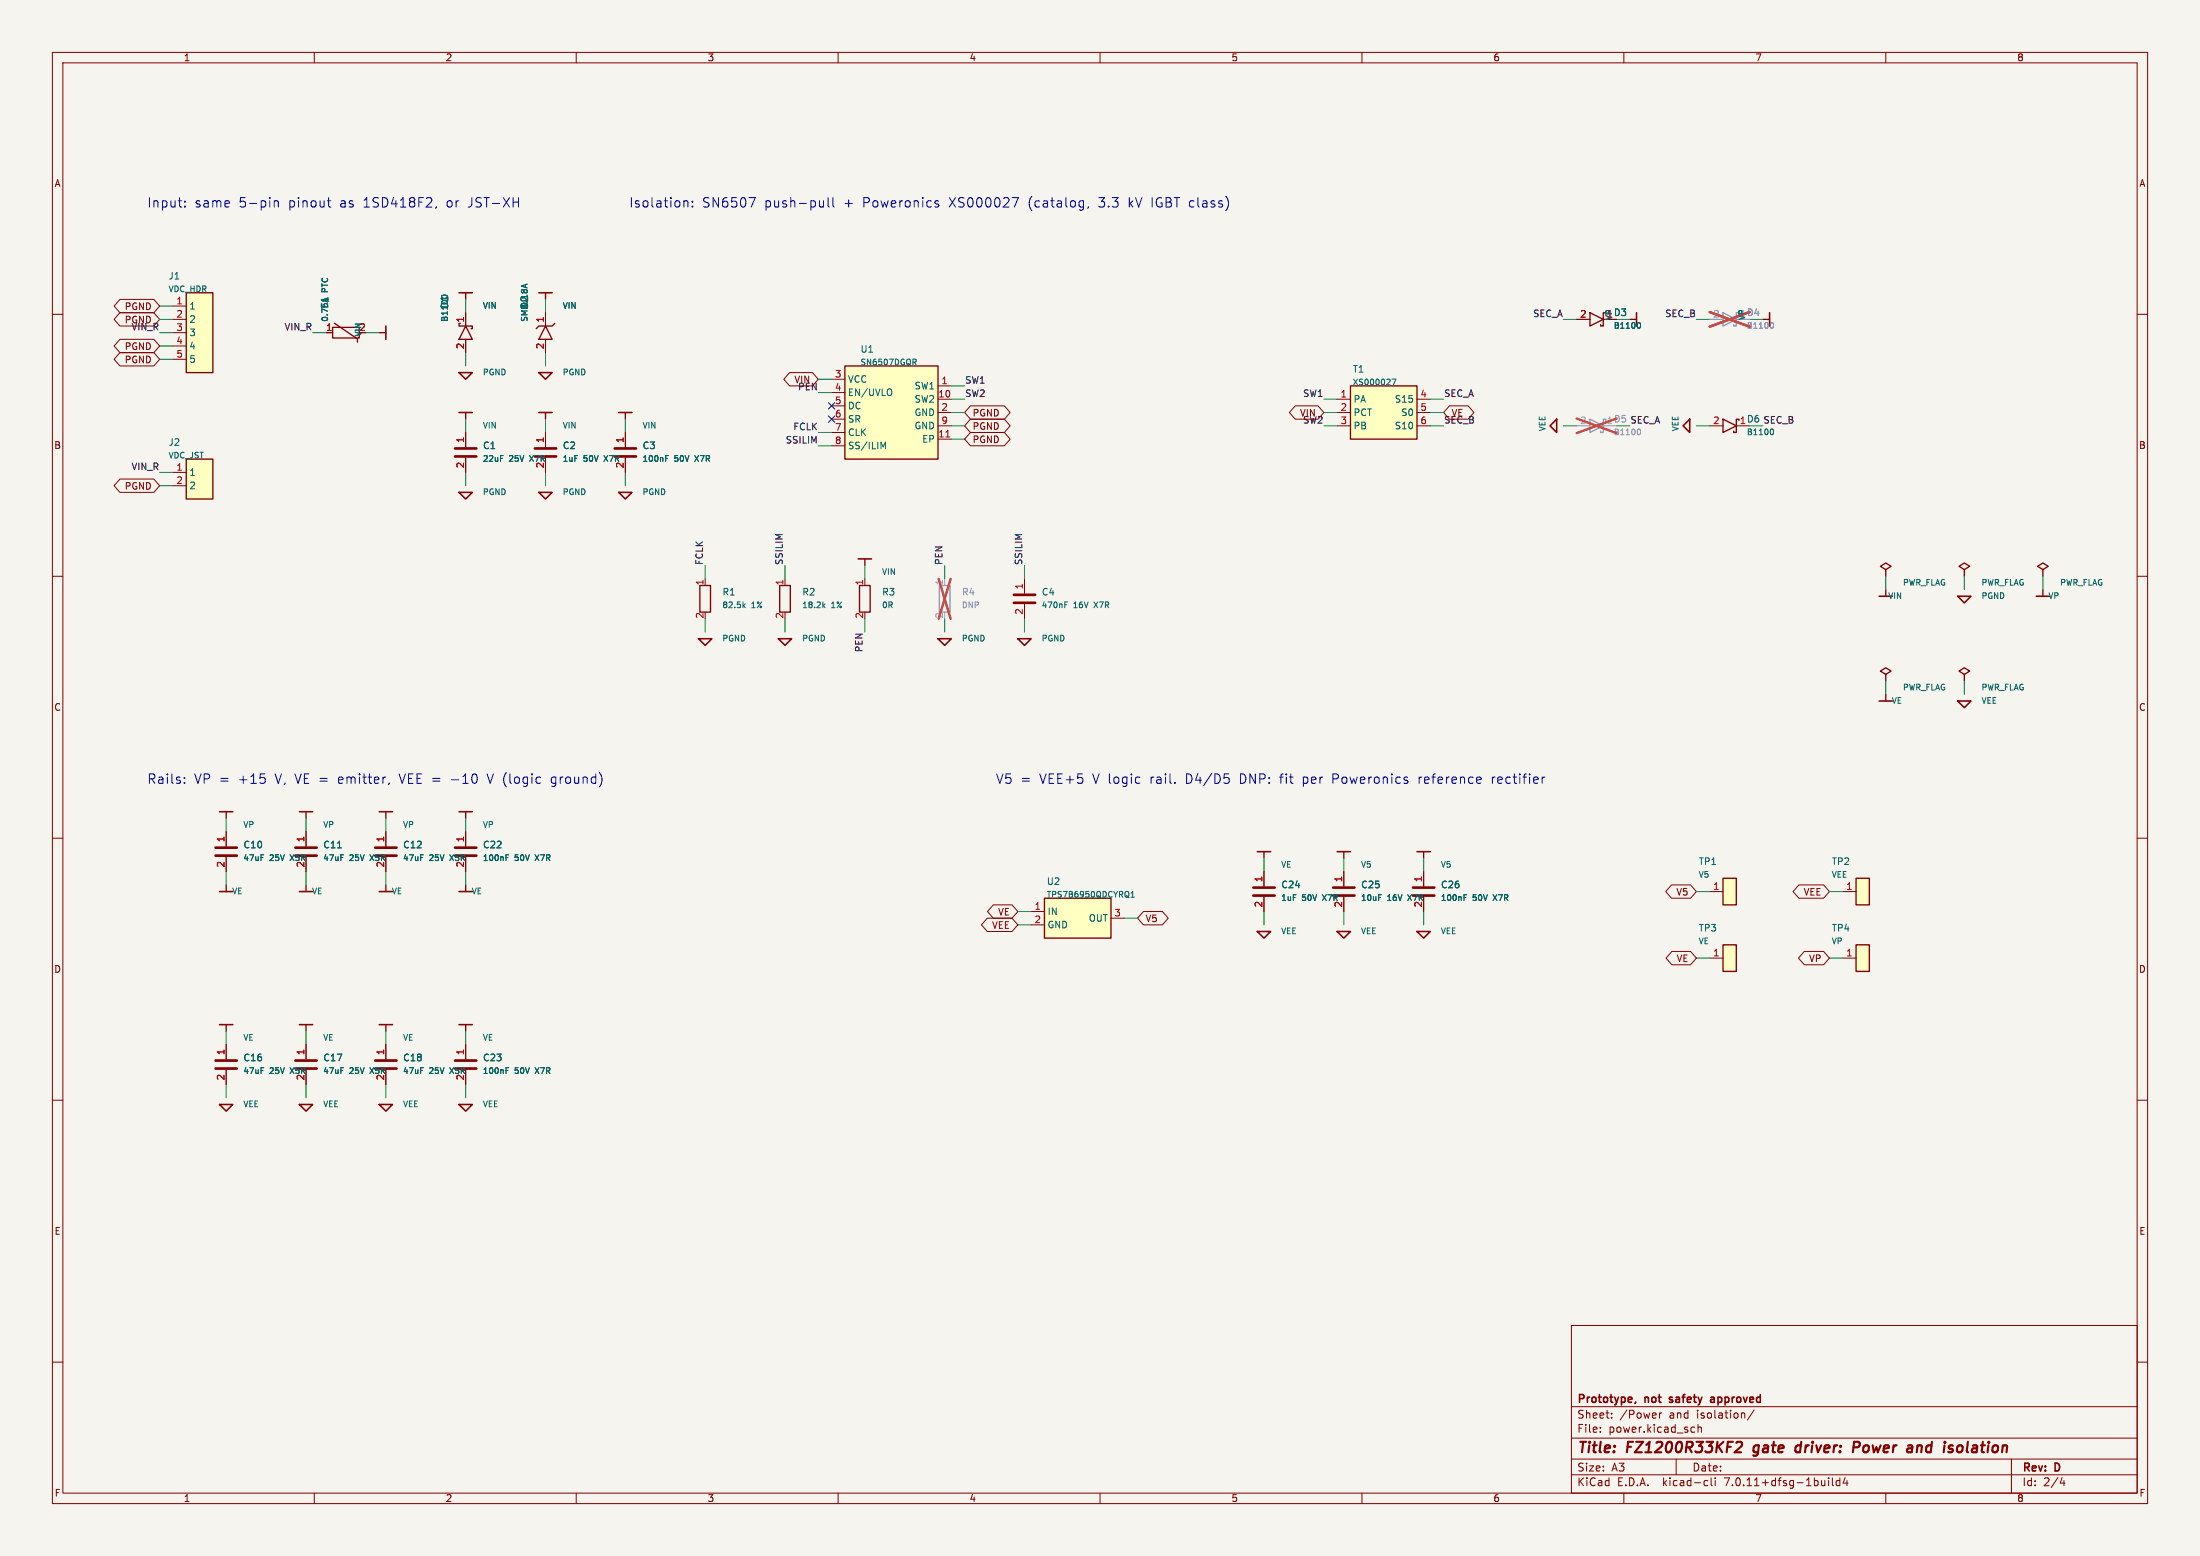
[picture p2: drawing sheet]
<svg xmlns="http://www.w3.org/2000/svg" width="420mm" height="297mm" viewBox="0 0 420 297" stroke-linecap="round" stroke-linejoin="round" font-family="sans-serif">
<path d="M0 0h420v297h-420z" fill="#f5f4ef" stroke="#f5f4ef" stroke-width=".19"/>
<g fill="none" stroke="#840000" stroke-width=".19">
<path d="M10 10h400v277h-400zM12 12h396v273h-396zM60 10v2M110 10v2M160 10v2M210 10v2M260 10v2M310 10v2M360 10v2M10 60h2M22.9 59.7h6.5l1.1 1.3-1.1 1.2h-6.5l-1.1-1.2zM22.9 57.1h6.5l1.1 1.3-1.1 1.3h-6.5l-1.1-1.3z"/>
<path d="M33 58.4h2.6M88.9 59.7v2.5M104.1 59.7v2.5M408 60h2M22.9 67.3h6.5l1.1 1.3-1.1 1.3h-6.5l-1.1-1.3zM22.9 64.8h6.5l1.1 1.2-1.1 1.3h-6.5l-1.1-1.3zM33 61h2.6M33 63.5h2.6M33 66h2.6M33 68.6h2.6M62.2 63.5h1.3M88.9 64.8v2.5"/>
<path d="M104.1 64.8v2.5M150.7 71.1h4.4l1.1 1.3-1.1 1.3h-4.4l-1.1-1.3zM158.7 72.4h2.6M158.7 74.9h2.6M158.7 77.5h2.6M179.1 76.2h2.5M179.1 78.7h2.5M179.1 73.7h2.5M185.3 77.5h6.4l1.1 1.2-1.1 1.3h-6.4l-1.2-1.3zM247.3 77.5h4.3l1.1 1.2-1.1 1.3h-4.3l-1.2-1.3zM255.3 76.2h2.5M255.3 78.7h2.5"/>
<path d="M270.5 76.2h2.5M270.5 78.7h2.5M276.7 77.5h3.6l1.1 1.2-1.1 1.3h-3.6l-1.1-1.3zM301 61h2.5M306.1 61h2.5M22.9 91.4h6.5l1.1 1.3-1.1 1.3h-6.5l-1.1-1.3zM33 90.2h2.6M33 92.7h2.6M88.9 82.6v2.7M88.9 87.4v2.8M104.1 82.6v2.7M104.1 87.4v2.8"/>
<path d="M119.4 82.6v2.7M119.4 87.4v2.8M158.7 80h2.6M158.7 82.6h2.6M158.7 85.1h2.6M179.1 81.3h2.5M179.1 83.8h2.5M185.3 80h6.4l1.1 1.3-1.1 1.3h-6.4l-1.2-1.3zM185.3 82.5h6.4l1.1 1.3-1.1 1.3h-6.4l-1.2-1.3zM255.3 81.3h2.5M270.5 81.3h2.5M326.4 81.3h2.5"/>
<path d="M331.5 81.3h2.5M10 110h2M134.6 110.5v1.3M149.9 110.5v1.3M165.1 110.5v1.3M195.6 110.5v2.8M195.6 115.3v2.8M408 110h2M10 160h2M43.2 158.8v2.7M58.4 158.8v2.7M73.7 158.8v2.7"/>
<path d="M88.9 158.8v2.7M408 160h2M43.2 163.6v2.8M58.4 163.6v2.8M73.7 163.6v2.8M88.9 163.6v2.8M188.5 175.3h4.7l1.1 1.2-1.1 1.3h-4.7l-1.1-1.3zM189.6 172.7h3.6l1.1 1.3-1.1 1.3h-3.6l-1.1-1.3zM196.8 174h2.6M196.8 176.5h2.6M212.1 175.3h2.5M218.3 174h3.6l1.1 1.3-1.1 1.2h-3.6l-1.1-1.2z"/>
<path d="M241.3 166.4v2.8M241.3 171.2v2.8M256.5 166.4v2.8M256.5 171.2v2.8M271.8 166.4v2.8M271.8 171.2v2.8M319.1 168.9h3.6l1.1 1.3-1.1 1.3h-3.6l-1.1-1.3zM326.4 170.2h2.5M343.4 168.9h4.7l1.1 1.3-1.1 1.3h-4.7l-1.1-1.3zM351.8 170.2h2.5M43.2 199.4v2.8M58.4 199.4v2.8"/>
<path d="M73.7 199.4v2.8M88.9 199.4v2.8M319.2 181.6h3.5l1.1 1.3-1.1 1.3h-3.5l-1.1-1.3zM326.4 182.9h2.5M344.4 181.6h3.7l1.1 1.3-1.1 1.3h-3.7l-1.1-1.3zM351.8 182.9h2.5M10 210h2M43.2 204.2v2.8M58.4 204.2v2.8M73.7 204.2v2.8M88.9 204.2v2.8M408 210h2"/>
<path d="M10 260h2M300 253h108v32h-108zM408 260h2M300 278.5h108M300 274.5h108M300 268.5h108M305.5 273.2v.2M305.5 272.5v.1M307.7 270.5v.2M307.7 269.8v.1M316.8 269.7v1M317.2 269.7l-.3 .1-.1 .2"/>
<path d="M320 278.5v3M323.1 272.4l.4 .1M323.5 273.3l-.4 .1M324.2 272.5l.2-.1 .3 .1 .1 .9M324.2 271.9v1.5M334.9 269.1l-1.3 1.9M384 278.5v6.5M60 285v2M110 285v2M160 285v2M210 285v2M260 285v2"/>
<path d="M300 281.5h108M310 285v2M325.6 282.6l.4 .1M326 283.5l-.4 .1M326.7 282.1v1.3l.2 .2M327.4 282.1v.1M327.4 282.6v1M349.1 282.1v.1M349.1 282.6v1M349.8 282.1v1.3l.2 .2M351.2 282.7l-.4-.1-.3 .3 .2 .6h.5M351.2 282.1v1.5"/>
<path d="M352.2 282l-.3 1.1h.9M352.6 282.6v1M360 285v2M393.7 282l-.4 1.1h.9M394 282.6v1"/>
</g>
<path d="M331.6 275.3l.7-.1 .2 .2 .1 .4-.2 .3-1.3 1.1h1.3M334.7 277.8l.2 .1M334.8 276.3v.7M343.8 276a.66 .66 0 0 0-1 .3l-.1 .5 .2 .3h.7M343.9 275.2l-.3 2M354 275.2l.9 .1a.58 .58 0 0 1-.3 1h-.8M366.1 275.9l-.2 1.3M366.6 275.9l-.6 .2M374.4 275.9a.62 .62 0 0 0-.8 .4v.7a.52 .52 0 0 0 .8 .1" fill="none" stroke="#840000" stroke-width=".4"/>
<g fill="none" stroke="#840000" stroke-width=".3">
<path d="M87.6 55.9h2.6M102.9 55.9h2.5M312.4 59.7v2.5M337.8 59.7v2.5M73.7 62.2v2.6M87.6 71.1h2.6l-1.3 1.3zM87.6 78.7h2.6M102.9 71.1h2.5l-1.3 1.3zM102.9 78.7h2.5M118.1 78.7h2.5M87.6 94h2.6l-1.3 1.3zM102.9 94h2.5l-1.3 1.3z"/>
<path d="M118.1 94h2.5l-1.2 1.3zM297.2 80v2.6l-1.3-1.3zM322.6 80v2.6l-1.3-1.3zM163.8 106.7h2.6M358.7 113.8h2.6M373.7 113.8h2.6l-1.3 1.3zM388.7 113.8h2.6M133.3 121.9h2.6l-1.3 1.3zM148.6 121.9h2.5l-1.2 1.3zM179.1 121.9h2.5l-1.3 1.3zM194.3 121.9h2.5l-1.2 1.3zM358.7 133.8h2.6"/>
<path d="M373.7 133.8h2.6l-1.3 1.3zM41.9 154.9h2.5M57.1 154.9h2.6M72.4 154.9h2.5M87.6 154.9h2.6M41.9 170.2h2.5M57.1 170.2h2.6M72.4 170.2h2.5M87.6 170.2h2.6M240 177.8h2.6l-1.3 1.3zM240 162.6h2.6M255.3 177.8h2.5l-1.3 1.3z"/>
<path d="M255.3 162.6h2.5M270.5 177.8h2.5l-1.2 1.3zM270.5 162.6h2.5M41.9 195.6h2.5M57.1 195.6h2.6M72.4 195.6h2.5M87.6 195.6h2.6M41.9 210.8h2.5l-1.2 1.3zM57.1 210.8h2.6l-1.3 1.3zM72.4 210.8h2.5l-1.2 1.3zM87.6 210.8h2.6l-1.3 1.3zM312.3 267.6l-.2 .3"/>
<path d="M318.7 267.6l.1 .1M318.8 266.8v.3M326.6 266.8l.4-.1 .3 .2M327.3 267l-.5 .1a.29 .29 0 0 0-.3 .3 .29 .29 0 0 0 .3 .3l.5-.1"/>
</g>
<g fill="none" stroke="#840000" stroke-width=".25">
<path d="M35.6 55.9h5v15.2h-5zM88.9 55.9v1.3M104.1 55.9v1.3M303.5 59.7l2.6 1.3-2.6 1.2zM306.6 59.9v-.2h-.5v2.5h-.5v-.2M63.5 62.5h5.1v2h-5.1zM63.8 61.7l4.4 3v.6M72.4 63.5h1.3M87.9 61.7h-.3v.5h2.6v.5h-.3M88.9 62.2l1.3 2.6h-2.6zM88.9 78.7v1.3M104.1 62.2l1.3 2.6h-2.5z"/>
<path d="M104.1 78.7v1.3M105.9 61.7l-.5 .5h-2.5l-.5 .5M119.4 78.7v1.3M161.3 69.9h17.8v17.7h-17.8zM257.8 73.7h12.7v10.1h-12.7zM311.1 61h1.3M336.5 61h1.3M35.6 87.6h5v7.7h-5zM328.9 80l2.6 1.3-2.6 1.3zM332 80.3v-.3h-.5v2.6h-.5v-.3M133.6 111.8h2v5h-2zM148.8 111.8h2.1v5h-2.1z"/>
<path d="M164.1 111.8h2v5h-2zM165.1 106.7v1.3M360 108.7l1-.6-1-.6-1 .6 1 .6v1.3M360 112.5v1.3M375 108.7l1-.6-1-.6-1 .6 1 .6v1.3M390 108.7l1-.6-1-.6-1 .6 1 .6v1.3M390 112.5v1.3M360 128.7l1-.6-1-.6-1 .6 1 .6v1.3M360 132.5v1.3M375 128.7l1-.6-1-.6-1 .6 1 .6v1.3M43.2 154.9v1.3M58.4 154.9v1.3"/>
<path d="M73.7 154.9v1.3M88.9 154.9v1.3M43.2 168.9v1.3M58.4 168.9v1.3M73.7 168.9v1.3M88.9 168.9v1.3M199.4 171.5h12.7v7.6h-12.7zM241.3 162.6v1.2M256.5 162.6v1.2M271.8 162.6v1.2M328.9 167.6h2.6v5.1h-2.6zM354.3 167.6h2.6v5.1h-2.6z"/>
<path d="M43.2 195.6v1.3M58.4 195.6v1.3M73.7 195.6v1.3M88.9 195.6v1.3M328.9 180.3h2.6v5.1h-2.6zM354.3 180.3h2.6v5.1h-2.6z"/>
</g>
<g fill="none" stroke="#840000" stroke-width=".51">
<path d="M86.9 87.1h4M86.9 85.6h4M102.1 87.1h4.1M102.1 85.6h4.1M117.3 87.1h4.1M117.3 85.6h4.1M193.5 115.1h4.1M193.5 113.5h4.1M41.1 163.3h4.1M41.1 161.8h4.1M56.4 163.3h4.1M56.4 161.8h4.1"/>
<path d="M71.6 163.3h4.1M71.6 161.8h4.1M86.9 163.3h4M86.9 161.8h4M239.3 170.9h4M239.3 169.4h4M254.5 170.9h4.1M254.5 169.4h4.1M269.7 170.9h4.1M269.7 169.4h4.1M41.1 204h4.1M41.1 202.4h4.1"/>
<path d="M56.4 204h4.1M56.4 202.4h4.1M71.6 204h4.1M71.6 202.4h4.1M86.9 204h4M86.9 202.4h4"/>
</g>
<g fill="none" stroke="#006464" stroke-width=".19">
<path d="M84.4 56.5l.3-.2 .6 .2M170.1 74.3a.9 .9 0 0 1 0 1.1M174.5 69.1l.4 .6M174.7 68.6l.2 .2-.2 .3M265.7 72.4h.8l-.5 1.1M312.8 61.6a.59 .59 0 0 1 .4 .5 .59 .59 0 0 1-.4 .6M95.5 87h.6M127.1 87h.5M127.1 87.5h.3M168.2 84.4l.4 .9 .4-.9v1.3M338.2 81.9a.59 .59 0 0 1 .4 .5 .59 .59 0 0 1-.4 .6M141.9 115.6l.4 .4"/>
<path d="M142.3 115.3l-.5 .4M157.2 115.6l.3 .4M157.5 115.3l-.4 .4M203.3 115.4h.3M203.3 114.9h.5M49.8 163.2h.6M64.5 161.8h.7M65.1 163.2h.5M80.3 163.2h.5M96.6 163.2h.5M96.6 163.7h.4M215.9 171.3h.6"/>
<path d="M215.9 170.5l.3-.3v1.1M263.2 170.8h.5M279.5 170.8h.5M279.5 171.3h.3M49.8 203.8h.6M65.1 203.8h.5M80.3 203.8h.5M96.6 203.8h.5M96.6 204.3h.4"/>
</g>
<g fill="#ffffc2" stroke="#ffffc2" stroke-width=".19">
<path d="M257.8 73.7h12.7v10.1h-12.7z"/>
<path d="M199.4 171.5h12.7v7.6h-12.7z"/>
<path d="M35.6 55.9h5v15.2h-5z"/>
<path d="M161.3 69.9h17.8v17.7h-17.8z"/>
<path d="M35.6 87.6h5v7.7h-5z"/>
<path d="M328.9 180.3h2.6v5.1h-2.6z"/>
<path d="M328.9 167.6h2.6v5.1h-2.6z"/>
<path d="M354.3 180.3h2.6v5.1h-2.6z"/>
<path d="M354.3 167.6h2.6v5.1h-2.6z"/>
</g>
<path d="M180.6 83.4h.7" fill="none" stroke="#a90000" stroke-width=".19"/>
<path d="M328.9 59.7l2.6 1.3-2.6 1.2zM332 59.9v-.2h-.5v2.5h-.5v-.2M303.5 80l2.6 1.3-2.6 1.3zM306.6 80.3v-.3h-.5v2.6h-.5v-.3M179.3 111.8h2.1v5h-2.1z" fill="none" stroke="#9c9b98" stroke-width=".25"/>
<path d="M326.4 61h2.5M331.5 61h2.5M301 81.3h2.5M306.1 81.3h2.5M180.3 110.5v1.3" fill="none" stroke="#9c9b98" stroke-width=".19"/>
<path d="M338.2 61.6a.59 .59 0 0 1 .4 .5 .59 .59 0 0 1-.4 .6M312.8 81.9a.59 .59 0 0 1 .4 .5 .59 .59 0 0 1-.4 .6" fill="none" stroke="#939391" stroke-width=".19"/>
<path d="M326.4 59.6l7.6 2.8M334 59.6l-7.6 2.8M301 79.9l7.6 2.8M308.6 79.9l-7.6 2.8M179.2 110.5l2.3 7.6M181.5 110.5l-2.3 7.6" fill="none" stroke="#eb3a3d" stroke-width=".46"/>
<g fill="none" stroke="#0000c2" stroke-width=".19">
<path d="M35.3 39.3v.2M35.3 38.4v.2M52.4 38.5a.45 .45 0 0 1 .7 .1v.9M52.4 38.3v1.2M62.5 38.3h.7M62.7 39.3l.1 .1 .4 .1M83.3 39.4l-.2 .4M130.6 38.4h.6l.1 1.1M132.2 39.3v.2M132.2 38.4v.2M143 37.7h1.2l-.8 1.8M157.2 38.3v1.2"/>
<path d="M157.2 39.3l-.5 .2M158.1 37.7v1.6l.2 .2M159 37.7v1.6l.3 .2M178.5 38.7l.2 .2 .5 .1v.2l-.2 .3-.5-.1M179.2 38.4l-.5-.1-.2 .3M193.2 37.7h1.2l-.8 1.8M206.7 38.3l.1 .1M206.8 38.3v1.6M206.8 39.4l-.1 .1M207.8 39.4l-.2 .4M35.2 149.4v.1M35.2 148.4v.2"/>
<path d="M49.7 147.7h.9M50.5 148.5l.1 .3v.4l-.1 .2M74.3 149.4l-.2 .4M91 148.1v1.1M105.3 148.5v.9M233.7 147.7h.9M234.3 148.4l.4 .4v.4l-.4 .3M268.5 148.9l.3 .3-.3 .3M268.5 148.3l.2 .1M294.9 148.3l-.3 .1"/>
</g>
<g fill="none" stroke="#009600" stroke-width=".19">
<path d="M30.5 58.4h2.5M88.9 57.2v2.5M104.1 57.2v2.5M30.5 63.5h2.5M30.5 68.6h2.5M30.5 66h2.5M30.5 61h2.5M59.7 63.5h2.5M69.8 63.5h2.6M88.9 67.3v2.6M104.1 67.3v2.6M156.2 72.4h2.5"/>
<path d="M156.2 74.9h2.5M181.6 73.7h2.5M181.6 76.2h2.5M181.6 78.7h2.5M252.7 76.2h2.6M252.7 78.7h2.6M273 76.2h2.6M273 78.7h2.6M298.4 61h2.6M308.6 61h2.5M323.8 61h2.6M334 61h2.5"/>
<path d="M30.5 92.7h2.5M30.5 90.2h2.5M88.9 80v2.6M88.9 90.2v2.5M104.1 80v2.6M104.1 90.2v2.5M119.4 80v2.6M119.4 90.2v2.5M156.2 85.1h2.5M156.2 82.6h2.5M181.6 81.3h2.5M181.6 83.8h2.5"/>
<path d="M252.7 81.3h2.6M273 81.3h2.6M298.4 81.3h2.6M323.8 81.3h2.6M134.6 108v2.5M134.6 118.1v2.6M149.9 108v2.5M149.9 118.1v2.6M165.1 108v2.5M165.1 118.1v2.6M180.3 108v2.5M180.3 118.1v2.6"/>
<path d="M195.6 108v2.5M195.6 118.1v2.6M360 110v2.5M375 110v2.5M390 110v2.5M360 130v2.5M375 130v2.5M43.2 156.2v2.6M58.4 156.2v2.6M73.7 156.2v2.6M88.9 156.2v2.6M43.2 166.4v2.5"/>
<path d="M58.4 166.4v2.5M73.7 166.4v2.5M88.9 166.4v2.5M194.3 174h2.5M194.3 176.5h2.5M214.6 175.3h2.6M241.3 163.8v2.6M241.3 174v2.5M256.5 163.8v2.6M256.5 174v2.5M271.8 163.8v2.6M271.8 174v2.5"/>
<path d="M323.8 170.2h2.6M349.2 170.2h2.6M43.2 196.9v2.5M58.4 196.9v2.5M73.7 196.9v2.5M88.9 196.9v2.5M323.8 182.9h2.6M349.2 182.9h2.6M43.2 207v2.6M58.4 207v2.6M73.7 207v2.6M88.9 207v2.6"/>
</g>
<path d="M158.1 76.9l1.3 1.2M158.1 79.4l1.3 1.2M159.4 76.9l-1.3 1.2M159.4 79.4l-1.3 1.2" fill="none" stroke="#000084" stroke-width=".19"/>
<g font-size="2.8" fill="#840000">
<text x="301" y="277.9">Title:</text>
<text x="310.6" y="277.9">FZ1200R33KF2</text>
<text x="335.6" y="277.9">gate</text>
<text x="344.4" y="277.9">driver:</text>
<text x="356.2" y="277.9">Power</text>
<text x="367.4" y="277.9">and</text>
<text x="375.1" y="277.9">isolation</text>
</g>
<g font-size="2.5" fill="#0000c2">
<text x="28" y="39.8">Input:</text>
<text x="37.1" y="39.8">same</text>
<text x="45.6" y="39.8">5-pin</text>
<text x="55.1" y="39.8">pinout</text>
<text x="65" y="39.8">as</text>
<text x="69.5" y="39.8">1SD418F2,</text>
<text x="85.5" y="39.8">or</text>
<text x="89.7" y="39.8">JST-XH</text>
<text x="120" y="39.8">Isolation:</text>
<text x="134" y="39.8">SN6507</text>
<text x="145.9" y="39.8">push-pull</text>
<text x="161.1" y="39.8">+</text>
<text x="164.8" y="39.8">Poweronics</text>
<text x="181.3" y="39.8">XS000027</text>
<text x="196.5" y="39.8">(catalog,</text>
<text x="210.1" y="39.8">3.3</text>
<text x="215.8" y="39.8">kV IGBT class)</text>
<text x="28" y="149.8">Rails:</text>
<text x="37" y="149.8">VP =</text>
<text x="45.5" y="149.8">+15</text>
<text x="52.6" y="149.8">V, VE =</text>
<text x="64.9" y="149.8">emitter,</text>
<text x="76.7" y="149.8">VEE =</text>
<text x="86.7" y="149.8">-10</text>
<text x="93.8" y="149.8">V (logic</text>
<text x="106.1" y="149.8">ground)</text>
<text x="190" y="149.8">V5 =</text>
<text x="198.4" y="149.8">VEE+5</text>
<text x="208.6" y="149.8">V logic</text>
<text x="219.7" y="149.8">rail.</text>
<text x="226.6" y="149.8">D4/D5</text>
<text x="237" y="149.8">DNP:</text>
<text x="244.8" y="149.8">fit</text>
<text x="249.2" y="149.8">per</text>
<text x="254.9" y="149.8">Poweronics</text>
<text x="271.5" y="149.8">reference</text>
<text x="285.5" y="149.8">rectifier</text>
</g>
<g font-size="2.1" fill="#840000">
<text x="301" y="268.2">Prototype,</text>
<text x="314.1" y="268.2">not</text>
<text x="319.4" y="268.2">safety</text>
<text x="327.9" y="268.2">approved</text>
<text x="301" y="273.7">File:</text>
<text x="301" y="271">Sheet:</text>
<text x="307.1" y="273.7">power.kicad_sch</text>
<text x="309.2" y="271">/Power</text>
<text x="318.7" y="271">and</text>
<text x="324.1" y="271">isolation/</text>
<text x="301" y="281.1">Size:</text>
<text x="307.6" y="281.1">A3</text>
<text x="323" y="281.1">Date:</text>
<text x="386" y="281.3">Rev:</text>
<text x="392.4" y="281.3">D</text>
<text x="301" y="283.9">KiCad</text>
<text x="308.7" y="283.9">E.D.A.</text>
<text x="317.6" y="283.9">kicad-cli</text>
<text x="329.5" y="283.9">7.0.11+dfsg-1build4</text>
<text x="386" y="283.9">Id:</text>
<text x="390.1" y="283.9">2/4</text>
</g>
<g font-size="1.8" fill="#840000">
<text x="35" y="11.9">1</text>
<text x="85" y="11.9">2</text>
<text x="135" y="11.9">3</text>
<text x="185" y="11.9">4</text>
<text x="235" y="11.9">5</text>
<text x="285" y="11.9">6</text>
<text x="335" y="11.9">7</text>
<text x="385" y="11.9">8</text>
<text x="10.3" y="35.9">A</text>
<text x="408.3" y="35.9">A</text>
<text x="23.7" y="59.4">PGND</text>
<text x="23.7" y="61.9">PGND</text>
<text x="23.7" y="69.5">PGND</text>
<text x="23.7" y="67">PGND</text>
<text x="185.6" y="79.7">PGND</text>
<text x="185.6" y="82.2">PGND</text>
<text x="10.3" y="85.9">B</text>
<text x="185.6" y="84.8">PGND</text>
<text x="408.2" y="85.9">B</text>
<text x="23.7" y="93.7">PGND</text>
<text x="10.3" y="135.9">C</text>
<text x="408.2" y="135.9">C</text>
<text x="319.9" y="171.1">V5</text>
<text x="344.2" y="171.1">VEE</text>
<text x="189.3" y="177.5">VEE</text>
<text x="190.4" y="174.9">VE</text>
<text x="218.6" y="176.2">V5</text>
<text x="10.3" y="185.9">D</text>
<text x="320" y="183.8">VE</text>
<text x="345.3" y="183.8">VP</text>
<text x="408.2" y="185.9">D</text>
<text x="10.3" y="235.9">E</text>
<text x="408.3" y="235.9">E</text>
<text x="10.3" y="285.9">F</text>
<text x="35" y="286.9">1</text>
<text x="85" y="286.9">2</text>
<text x="135" y="286.9">3</text>
<text x="185" y="286.9">4</text>
<text x="235" y="286.9">5</text>
<text x="285" y="286.9">6</text>
<text x="335" y="286.9">7</text>
<text x="385" y="286.9">8</text>
<text x="408.3" y="285.9">F</text>
</g>
<g font-size="1.8" fill="#006464">
<text x="32.1" y="53.5">J1</text>
<text x="36.1" y="59.3">1</text>
<text x="62.9" y="59" transform="rotate(-90 62.9 59)">F1</text>
<text x="85.8" y="59" transform="rotate(-90 85.8 59)">D1</text>
<text x="101" y="59" transform="rotate(-90 101 59)">D2</text>
<text x="36.1" y="61.8">2</text>
<text x="36.1" y="64.4">3</text>
<text x="306.6" y="60.7">1 D3</text>
<text x="36.1" y="66.9">4</text>
<text x="36.1" y="69.4">5</text>
<text x="164.2" y="67.5">U1</text>
<text x="258.2" y="71.3">T1</text>
<text x="161.8" y="73.3">VCC</text>
<text x="161.8" y="75.8">EN/UVLO</text>
<text x="174.5" y="74.5">SW1</text>
<text x="174.5" y="77.1">SW2</text>
<text x="258.3" y="77.1">PA</text>
<text x="266.2" y="77.1">S15</text>
<text x="161.8" y="78.3">DC</text>
<text x="161.8" y="80.9">SR</text>
<text x="161.8" y="83.4">CLK</text>
<text x="174.5" y="79.6">GND</text>
<text x="174.5" y="82.1">GND</text>
<text x="258.3" y="79.6">PCT</text>
<text x="258.3" y="82.1">PB</text>
<text x="266.2" y="82.1">S10</text>
<text x="267.4" y="79.6">S0</text>
<text x="32.1" y="85.3">J2</text>
<text x="92.1" y="85.9">C1</text>
<text x="107.3" y="85.9">C2</text>
<text x="122.6" y="85.9">C3</text>
<text x="161.8" y="86">SS/ILIM</text>
<text x="175.9" y="84.7">EP</text>
<text x="36.1" y="91">1</text>
<text x="36.1" y="93.6">2</text>
<text x="137.8" y="113.9">R1</text>
<text x="153.1" y="113.9">R2</text>
<text x="168.3" y="113.9">R3</text>
<text x="198.8" y="113.9">C4</text>
<text x="46.4" y="162.1">C10</text>
<text x="58.2" y="165.7" transform="rotate(-90 58.2 165.7)">2</text>
<text x="61.6" y="162.1">C11</text>
<text x="73.4" y="165.7" transform="rotate(-90 73.4 165.7)">2</text>
<text x="76.9" y="162.1">C12</text>
<text x="88.6" y="165.7" transform="rotate(-90 88.6 165.7)">2</text>
<text x="92.1" y="162.1">C22</text>
<text x="324.2" y="165.3">TP1</text>
<text x="349.6" y="165.3">TP2</text>
<text x="199.7" y="169.1">U2</text>
<text x="244.5" y="169.7">C24</text>
<text x="259.8" y="169.7">C25</text>
<text x="275" y="169.7">C26</text>
<text x="199.9" y="174.9">IN</text>
<text x="199.9" y="177.4">GND</text>
<text x="207.8" y="176.1">OUT</text>
<text x="324.2" y="178">TP3</text>
<text x="349.6" y="178">TP4</text>
<text x="46.4" y="202.8">C16</text>
<text x="61.6" y="202.8">C17</text>
<text x="76.9" y="202.8">C18</text>
<text x="92.1" y="202.8">C23</text>
<text x="58.2" y="206.3" transform="rotate(-90 58.2 206.3)">2</text>
<text x="88.6" y="206.3" transform="rotate(-90 88.6 206.3)">2</text>
</g>
<g font-size="1.8" fill="#a90000">
<text x="33.6" y="58.2">1</text>
<text x="33.6" y="60.7">2</text>
<text x="33.6" y="63.2">3</text>
<text x="33.6" y="65.8">4</text>
<text x="62.2" y="63.2">1</text>
<text x="68.5" y="63.2">2</text>
<text x="88.6" y="61.7" transform="rotate(-90 88.6 61.7)">1</text>
<text x="103.9" y="61.7" transform="rotate(-90 103.9 61.7)">1</text>
<text x="301.6" y="60.7">2</text>
<text x="33.6" y="68.3">5</text>
<text x="88.6" y="66.7" transform="rotate(-90 88.6 66.7)">2</text>
<text x="103.9" y="66.7" transform="rotate(-90 103.9 66.7)">2</text>
<text x="159.3" y="72.1">3</text>
<text x="159.3" y="74.7">4</text>
<text x="159.3" y="77.2">5</text>
<text x="179" y="75.9">10</text>
<text x="179.6" y="73.4">1</text>
<text x="255.8" y="75.9">1</text>
<text x="271.1" y="75.9">4</text>
<text x="159.3" y="79.8">6</text>
<text x="159.3" y="82.3">7</text>
<text x="179" y="83.6">11</text>
<text x="179.6" y="78.5">2</text>
<text x="179.6" y="81">9</text>
<text x="255.8" y="78.5">2</text>
<text x="255.8" y="81">3</text>
<text x="271.1" y="78.5">5</text>
<text x="271.1" y="81">6</text>
<text x="327" y="81">2</text>
<text x="33.6" y="89.9">1</text>
<text x="88.6" y="89.5" transform="rotate(-90 88.6 89.5)">2</text>
<text x="88.6" y="84.7" transform="rotate(-90 88.6 84.7)">1</text>
<text x="103.9" y="89.5" transform="rotate(-90 103.9 89.5)">2</text>
<text x="103.9" y="84.7" transform="rotate(-90 103.9 84.7)">1</text>
<text x="119.1" y="89.5" transform="rotate(-90 119.1 89.5)">2</text>
<text x="119.1" y="84.7" transform="rotate(-90 119.1 84.7)">1</text>
<text x="159.3" y="84.8">8</text>
<text x="33.6" y="92.5">2</text>
<text x="134.4" y="111.8" transform="rotate(-90 134.4 111.8)">1</text>
<text x="149.6" y="111.8" transform="rotate(-90 149.6 111.8)">1</text>
<text x="164.8" y="111.8" transform="rotate(-90 164.8 111.8)">1</text>
<text x="195.3" y="112.6" transform="rotate(-90 195.3 112.6)">1</text>
<text x="134.4" y="118.2" transform="rotate(-90 134.4 118.2)">2</text>
<text x="149.6" y="118.2" transform="rotate(-90 149.6 118.2)">2</text>
<text x="164.8" y="118.2" transform="rotate(-90 164.8 118.2)">2</text>
<text x="195.3" y="117.4" transform="rotate(-90 195.3 117.4)">2</text>
<text x="42.9" y="160.9" transform="rotate(-90 42.9 160.9)">1</text>
<text x="58.2" y="160.9" transform="rotate(-90 58.2 160.9)">1</text>
<text x="73.4" y="160.9" transform="rotate(-90 73.4 160.9)">1</text>
<text x="88.6" y="160.9" transform="rotate(-90 88.6 160.9)">1</text>
<text x="42.9" y="165.7" transform="rotate(-90 42.9 165.7)">2</text>
<text x="197.4" y="173.7">1</text>
<text x="241" y="173.3" transform="rotate(-90 241 173.3)">2</text>
<text x="241" y="168.5" transform="rotate(-90 241 168.5)">1</text>
<text x="256.3" y="173.3" transform="rotate(-90 256.3 173.3)">2</text>
<text x="256.3" y="168.5" transform="rotate(-90 256.3 168.5)">1</text>
<text x="271.5" y="173.3" transform="rotate(-90 271.5 173.3)">2</text>
<text x="271.5" y="168.5" transform="rotate(-90 271.5 168.5)">1</text>
<text x="327" y="169.9">1</text>
<text x="352.4" y="169.9">1</text>
<text x="197.4" y="176.3">2</text>
<text x="212.7" y="175">3</text>
<text x="327" y="182.6">1</text>
<text x="352.4" y="182.6">1</text>
<text x="42.9" y="201.5" transform="rotate(-90 42.9 201.5)">1</text>
<text x="58.2" y="201.5" transform="rotate(-90 58.2 201.5)">1</text>
<text x="73.4" y="201.5" transform="rotate(-90 73.4 201.5)">1</text>
<text x="88.6" y="201.5" transform="rotate(-90 88.6 201.5)">1</text>
<text x="42.9" y="206.3" transform="rotate(-90 42.9 206.3)">2</text>
<text x="73.4" y="206.3" transform="rotate(-90 73.4 206.3)">2</text>
</g>
<g font-size="1.8" fill="#0f0f0f">
<text x="25" y="63.2">VIN_R</text>
<text x="54.2" y="63.2">VIN_R</text>
<text x="292.6" y="60.6">SEC_A</text>
<text x="317.8" y="60.6">SEC_B</text>
<text x="151.6" y="73.3">VIN</text>
<text x="152.3" y="74.6">PEN</text>
<text x="184.1" y="73.3">SW1</text>
<text x="184.1" y="75.9">SW2</text>
<text x="248.7" y="75.9">SW1</text>
<text x="275.6" y="75.9">SEC_A</text>
<text x="151.4" y="82.2">FCLK</text>
<text x="248.1" y="79.7">VIN</text>
<text x="248.7" y="80.9">SW2</text>
<text x="275.6" y="80.9">SEC_B</text>
<text x="277" y="79.7">VE</text>
<text x="25" y="89.8">VIN_R</text>
<text x="149.9" y="84.7">SSILIM</text>
<text x="134.3" y="107.9" transform="rotate(-90 134.3 107.9)">FCLK</text>
<text x="149.5" y="107.9" transform="rotate(-90 149.5 107.9)">SSILIM</text>
<text x="180" y="107.9" transform="rotate(-90 180 107.9)">PEN</text>
<text x="195.2" y="107.9" transform="rotate(-90 195.2 107.9)">SSILIM</text>
<text x="164.8" y="124.6" transform="rotate(-90 164.8 124.6)">PEN</text>
</g>
<g font-size="1.8" fill="#a5a4a2">
<text x="327" y="60.7">2</text>
<text x="301.6" y="81">2</text>
<text x="180.1" y="111.8" transform="rotate(-90 180.1 111.8)">1</text>
<text x="180.1" y="118.2" transform="rotate(-90 180.1 118.2)">2</text>
</g>
<g font-size="1.8" fill="#939391">
<text x="332" y="60.7">1 D4</text>
<text x="183.5" y="113.9">R4</text>
</g>
<g font-size="1.8" fill="#009600">
<text x="306.6" y="81">1 D5 SEC_A</text>
<text x="332" y="81">1 D6 SEC_B</text>
</g>
<g font-size="1.5" fill="#006464">
<text x="32.1" y="56">VDC_HDR</text>
<text x="62.8" y="55.8" transform="rotate(-90 62.8 55.8)">PTC</text>
<text x="92.1" y="59.1">VIN</text>
<text x="107.3" y="59.1">VIN</text>
<text x="62.8" y="61.5" transform="rotate(-90 62.8 61.5)">0.75A</text>
<text x="69.2" y="64.3" transform="rotate(-90 69.2 64.3)">VIN</text>
<text x="85.7" y="61.5" transform="rotate(-90 85.7 61.5)">B1100</text>
<text x="100.9" y="61.5" transform="rotate(-90 100.9 61.5)">SMBJ18A</text>
<text x="307.9" y="61.2" transform="rotate(-90 307.9 61.2)">VP</text>
<text x="308" y="62.9">B1100</text>
<text x="333.3" y="61.2" transform="rotate(-90 333.3 61.2)">VP</text>
<text x="92.1" y="71.8">PGND</text>
<text x="107.3" y="71.8">PGND</text>
<text x="164.2" y="69.9">SN6507DGQR</text>
<text x="258.1" y="73.7">XS000027</text>
<text x="92.1" y="82">VIN</text>
<text x="107.3" y="82">VIN</text>
<text x="122.6" y="82">VIN</text>
<text x="295.2" y="82.4" transform="rotate(-90 295.2 82.4)">VEE</text>
<text x="320.6" y="82.4" transform="rotate(-90 320.6 82.4)">VEE</text>
<text x="333.4" y="83.3">B1100</text>
<text x="32.1" y="87.7">VDC_JST</text>
<text x="92.1" y="88.3">22uF</text>
<text x="97.2" y="88.3">25V</text>
<text x="101.3" y="88.3">X7R</text>
<text x="107.3" y="88.3">1uF</text>
<text x="111.4" y="88.3">50V</text>
<text x="115.5" y="88.3">X7R</text>
<text x="122.6" y="88.3">100nF</text>
<text x="128.7" y="88.3">50V</text>
<text x="132.8" y="88.3">X7R</text>
<text x="92.1" y="94.7">PGND</text>
<text x="107.3" y="94.7">PGND</text>
<text x="122.6" y="94.7">PGND</text>
<text x="168.3" y="109.9">VIN</text>
<text x="363.2" y="112">PWR_FLAG</text>
<text x="378.2" y="112">PWR_FLAG</text>
<text x="393.2" y="112">PWR_FLAG</text>
<text x="137.8" y="116.3">82.5k</text>
<text x="143.4" y="116.3">1%</text>
<text x="153" y="116.3">18.2k</text>
<text x="158.7" y="116.3">1%</text>
<text x="168.3" y="116.3">0R</text>
<text x="198.8" y="116.3">470nF</text>
<text x="204.9" y="116.3">16V</text>
<text x="209" y="116.3">X7R</text>
<text x="360.4" y="114.5">VIN</text>
<text x="378.2" y="114.5">PGND</text>
<text x="390.9" y="114.5">VP</text>
<text x="137.8" y="122.6">PGND</text>
<text x="153" y="122.6">PGND</text>
<text x="183.5" y="122.6">PGND</text>
<text x="198.8" y="122.6">PGND</text>
<text x="363.2" y="132">PWR_FLAG</text>
<text x="378.2" y="132">PWR_FLAG</text>
<text x="361" y="134.5">VE</text>
<text x="378.2" y="134.5">VEE</text>
<text x="46.4" y="158.2">VP</text>
<text x="61.6" y="158.2">VP</text>
<text x="76.8" y="158.2">VP</text>
<text x="92.1" y="158.2">VP</text>
<text x="46.4" y="164.5">47uF</text>
<text x="51.5" y="164.5">25V</text>
<text x="55.6" y="164.5">X5R</text>
<text x="61.6" y="164.5">47uF</text>
<text x="66.7" y="164.5">25V</text>
<text x="70.8" y="164.5">X5R</text>
<text x="76.8" y="164.5">47uF</text>
<text x="81.9" y="164.5">25V</text>
<text x="86.1" y="164.5">X5R</text>
<text x="92.1" y="164.5">100nF</text>
<text x="98.2" y="164.5">50V</text>
<text x="102.3" y="164.5">X7R</text>
<text x="244.5" y="165.8">VE</text>
<text x="259.7" y="165.8">V5</text>
<text x="275" y="165.8">V5</text>
<text x="324.2" y="167.7">V5</text>
<text x="349.6" y="167.7">VEE</text>
<text x="44.2" y="170.9">VE</text>
<text x="59.5" y="170.9">VE</text>
<text x="74.7" y="170.9">VE</text>
<text x="89.9" y="170.9">VE</text>
<text x="199.7" y="171.5">TPS7B6950QDCYRQ1</text>
<text x="244.5" y="172.2">1uF</text>
<text x="248.5" y="172.2">50V</text>
<text x="252.7" y="172.2">X7R</text>
<text x="259.7" y="172.2">10uF</text>
<text x="264.8" y="172.2">16V</text>
<text x="268.9" y="172.2">X7R</text>
<text x="275" y="172.2">100nF</text>
<text x="281.1" y="172.2">50V</text>
<text x="285.2" y="172.2">X7R</text>
<text x="244.5" y="178.5">VEE</text>
<text x="259.7" y="178.5">VEE</text>
<text x="275" y="178.5">VEE</text>
<text x="324.2" y="180.4">VE</text>
<text x="349.6" y="180.4">VP</text>
<text x="46.4" y="198.8">VE</text>
<text x="61.6" y="198.8">VE</text>
<text x="76.8" y="198.8">VE</text>
<text x="92.1" y="198.8">VE</text>
<text x="46.4" y="205.2">47uF</text>
<text x="51.5" y="205.2">25V</text>
<text x="55.6" y="205.2">X5R</text>
<text x="61.6" y="205.2">47uF</text>
<text x="66.7" y="205.2">25V</text>
<text x="70.8" y="205.2">X5R</text>
<text x="76.8" y="205.2">47uF</text>
<text x="81.9" y="205.2">25V</text>
<text x="86.1" y="205.2">X5R</text>
<text x="92.1" y="205.2">100nF</text>
<text x="98.2" y="205.2">50V</text>
<text x="102.3" y="205.2">X7R</text>
<text x="46.4" y="211.5">VEE</text>
<text x="61.6" y="211.5">VEE</text>
<text x="76.8" y="211.5">VEE</text>
<text x="92.1" y="211.5">VEE</text>
</g>
<g font-size="1.5" fill="#939391">
<text x="333.4" y="62.9">B1100</text>
<text x="308" y="83.3">B1100</text>
<text x="183.5" y="116.3">DNP</text>
</g>
</svg>
